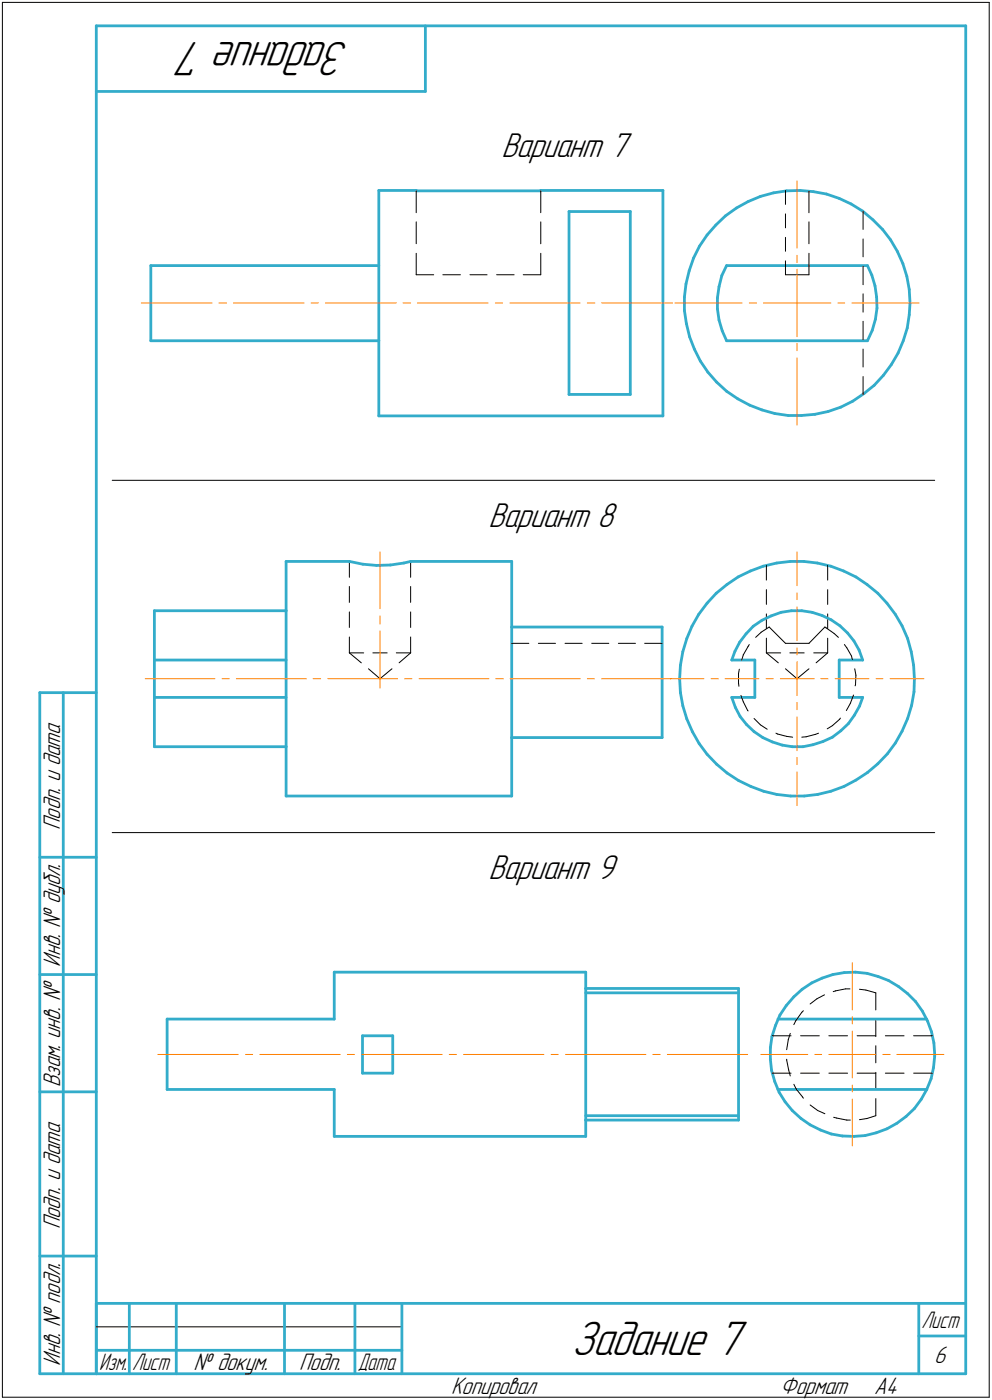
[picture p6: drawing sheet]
<svg xmlns="http://www.w3.org/2000/svg" width="211mm" height="298mm" viewBox="0 0 211 298" stroke-linecap="round" stroke-linejoin="round" font-family="sans-serif">
<g fill="none" stroke="#000" stroke-width=".21">
<path d="M.5 .5v297zM.5 .5h210zM210.5 .5v297zM88.6 58.5h3.7zM88.6 53.9v4.6zM88.6 47.2v4.7zM88.6 40.6v4.7zM94.2 58.5h3.8zM100 58.5h3.6zM105.7 58.5h3.7zM111.3 58.5h3.8zM115.1 40.6v4.7z"/>
<path d="M115.1 47.2v4.7zM115.1 53.9v4.6zM167.1 40.6v2.9zM167.1 45.6v2.9zM167.1 50.5v3zM167.1 55.5v3zM167.1 58.5h5zM172.1 53.9v4.6zM172.1 47.2v4.7zM172.1 40.6v4.7zM183.6 45v3.9zM183.6 50.9v3.8z"/>
<path d="M183.6 56.7v3.9zM183.6 62.6v3.9zM183.6 68.4v3.9zM183.6 74.3v3.8zM183.6 80.2v3.8zM23.9 102.3h175zM74.3 119.5v3.4zM87.4 119.5v3.4zM74.3 124.9v3.4zM74.3 130.3v3.3zM74.3 135.6v3.4zM74.3 139l2.6 2.1z"/>
<path d="M74.3 139h3.1zM79.3 139h3.1zM84.3 139h3.1zM87.4 135.6v3.4zM87.4 130.3v3.3zM87.4 124.9v3.4zM108.9 137h3.6zM114.6 137h3.6zM120.2 137h3.7zM125.9 137h3.6zM131.6 137h3.6zM137.2 137h3.7z"/>
<path d="M158.2 139.4l-.4 1.1zM159.2 137.7l-1 1.7zM159.4 137.2l-.2 .5zM160.8 135.7l1.2-1.1zM162 134.6l1.7-1.1zM163.1 120.4v3.1zM163.1 125.6v3.1zM163.1 130.7v3.2zM163.1 135.9v3.1zM163.1 139l2.5 2.1zM163.1 139h3zM163.7 133.5l3.4 3.5z"/>
<path d="M167.1 137h5zM168.1 139h3zM173.1 139h3zM175.5 133.5l-3.4 3.5zM175.5 133.5l.3 .2zM175.8 133.7l1.7 1.2zM176.1 135.9v3.1zM176.1 130.7v3.2zM176.1 125.6v3.1zM176.1 120.4v3.1zM177.5 134.9l.9 .8zM179.7 137.2l.5 .7z"/>
<path d="M180.2 137.9l1 1.8zM181.2 139.7l.2 .8zM78.4 142.4l2.5 2.1zM80.9 144.5l2.5-2.1zM84.9 141.1l2.5-2.1zM157.1 143.4v2.1zM157.1 145.5l.1 .6zM157.3 142.5l-.2 .9zM157.6 148.1l.6 1.3zM158.2 149.4l.9 1.9zM159.1 151.3l.1 .1zM160.4 153l1.4 1.3z"/>
<path d="M161.8 154.3l1.4 1zM165.1 156.1l.3 .2zM165.4 156.3l2 .5zM167.1 142.4l2.5 2.1zM167.4 156.8l1.3 .2zM169.6 144.5l2.5-2.1zM170.6 157l.9-.1zM171.5 156.9l2-.5zM173.5 156.4l.7-.3zM173.7 141.1l2.4-2.1zM176 155.2l1.1-.7zM177.1 154.5l1.5-1.3z"/>
<path d="M178.8 152.9l-.2 .3zM180.9 149.8l-.8 1.5zM181.6 148l-.7 1.8zM181.9 142.4l.2 1.4zM182 145.8l-.1 .2zM182.1 143.8l-.1 2zM23.9 177.3h175zM169.3 217.3l-.4 .9zM170.6 215.6l-1.3 1.7zM170.9 215.2l-.3 .4zM172.4 213.8l1.4-1.1zM173.8 212.7l1.6-.9z"/>
<path d="M177.3 211.2l.5-.2zM177.8 211l2.1-.4zM179.9 210.6h.9zM182.9 210.7l1.3 .1zM184.2 210.8l2.2 .6zM186.4 211.4v3.7zM186.4 217.1v3.6zM164.3 228.5h4zM164.3 220.6h4zM167.4 225.6v.1zM167.4 225.7l.4 2.1zM167.7 221.4l-.3 2.1z"/>
<path d="M167.8 227.8l.3 1.3zM168.1 220l-.4 1.4zM168.9 230.9l.5 1zM169.4 231.9l1.4 1.7zM170.3 228.5h4zM170.3 220.6h4zM170.8 233.6l.1 .2zM172.4 235.3l1.6 1.2zM174 236.5l1.5 .7zM176.4 228.5h3.9zM176.4 220.6h3.9zM177.4 237.9l.7 .2z"/>
<path d="M178.1 238.1l2.1 .4zM180.2 238.5h.7zM182.4 228.5h4zM182.4 220.6h4zM182.9 238.4l1.6-.2zM184.5 238.2l1.9-.6zM186.4 222.7v3.6zM186.4 228.3v3.7zM186.4 233.9v3.7zM188.4 228.5h4zM188.4 220.6h4zM194.4 228.5h4z"/>
<path d="M194.4 220.6h4zM.5 297.5h210zM20.5 282.5h65z"/>
</g>
<g fill="none" stroke="#33acca" stroke-width=".59">
<path d="M20.5 5.5v287zM20.5 5.5h185zM20.5 19.5h70zM90.5 5.5v14zM205.5 5.5v287zM32.1 56.6v16zM32.1 56.6h48.5zM80.6 40.6h8zM80.6 40.6v32zM88.6 40.6h26.5zM88.6 40.6h.1M115.1 40.6h26z"/>
<path d="M115.1 40.6h.1M121.1 45v39zM121.1 45h13zM134.1 45v39zM141.1 40.6v48zM146.6 57.7l-.6 2.8zM147.6 54.9l-1 2.8zM148.8 52.4l-1.2 2.5zM150.5 50l-1.7 2.4zM152.3 47.9l2-1.9zM152.3 47.9l-1.8 2.1zM153.6 58.7l-.6 2.3z"/>
<path d="M154.3 46l2.4-1.7zM154.6 56.6h30zM154.6 56.6l-1 2.1zM156.7 44.3l2.5-1.4zM159.2 42.9l2.6-1.1zM161.8 41.8l2.8-.7zM164.6 41.1l2.8-.5zM167.4 40.6h2.9zM170.3 40.6l2.8 .2zM173.1 40.8l2.8 .5zM175.9 41.3l2.7 .9zM178.6 42.2l2.5 1.2z"/>
<path d="M181.1 43.4l2.5 1.6zM183.6 45l2.2 1.8zM184.6 56.6l.9 2zM185.5 58.6l.7 2.3zM185.8 46.8l2 2.1zM187.8 48.9l1.7 2.2zM189.5 51.1l1.4 2.4zM190.9 53.5l1.2 2.6zM192.1 56.1l.9 2.7zM193 58.8l.5 2.8zM32.1 72.6h48.5zM80.6 72.6v16z"/>
<path d="M145.6 63.2v2.9zM145.6 66.1l.4 2.8zM146 60.5l-.4 2.7zM146 68.9l.7 2.8zM146.7 71.7l1 2.6zM147.7 74.3l1.3 2.6zM149 76.9l1.6 2.3zM150.6 79.2l1.9 2.2zM152.7 63.4v2.4zM152.7 65.8l.3 2.4zM153 61l-.3 2.4zM153 68.2l.7 2.2z"/>
<path d="M153.7 70.4l.9 2.2zM154.6 72.6h30zM185.6 70.4l-1 2.2zM186.2 60.9l.3 2.3zM186.3 68l-.7 2.4zM186.5 63.2l.1 2.4zM186.6 65.6l-.3 2.4zM188 79.9l-2 2.1zM189.7 77.6l-1.7 2.3zM191.1 75.2l-1.4 2.4zM192.2 72.6l-1.1 2.6zM193 69.8l-.8 2.8z"/>
<path d="M193.5 61.6l.1 2.9zM193.5 67.1l-.5 2.7zM193.6 64.5l-.1 2.6zM80.6 88.6h60.5zM121.1 84h13zM152.5 81.4l2.1 1.9zM154.6 83.3l2.4 1.6zM157 84.9l2.5 1.4zM159.5 86.3l2.6 1zM162.1 87.3l2.7 .8zM164.8 88.1l2.9 .4zM167.7 88.5h2.8z"/>
<path d="M170.5 88.5l2.9-.3zM173.4 88.2l2.8-.6zM176.2 87.6l2.7-.9zM178.9 86.7l2.5-1.3zM181.4 85.4l2.4-1.6zM183.8 83.8l2.2-1.8zM60.9 119.5v10.5zM60.9 119.5h13.4zM74.3 119.5l2.9 .6zM85.9 119.9l1.5-.4zM87.4 119.5h21.5zM108.9 119.5v14z"/>
<path d="M165.3 119.9l2.8-.4zM168.1 119.5h2.9zM171 119.5l2.9 .4zM173.9 119.9l2.9 .7zM32.9 130v29zM32.9 130h28zM60.9 130v29zM77.2 120.1l2.9 .3zM80.1 120.4l3-.1zM83.1 120.3l2.8-.4zM108.9 133.5h32zM108.9 133.5v23.6z"/>
<path d="M140.9 133.5v23.6zM145.3 138.8l-.5 2.8zM146.1 136l-.8 2.8zM147.2 133.3l-1.1 2.7zM148.7 130.8l-1.5 2.5zM150.5 128.4l-1.8 2.4zM152.4 126.3l2.3-1.8zM152.4 126.3l-1.9 2.1zM154.7 124.5l2.4-1.6zM156.4 138.7l-.7 1.8zM157.1 122.9l2.6-1.3zM157.4 136.7l-1 2z"/>
<path d="M158.7 135l-1.3 1.7zM159.7 121.6l2.7-1zM160.3 133.3l1.8-1.2zM160.3 133.3l-1.6 1.7zM162.1 132.1l2-1zM162.4 120.6l2.9-.7zM164.1 131.1l2.1-.7zM166.2 130.4l2.2-.4zM168.4 130h2.2zM170.6 130l2.2 .4zM172.8 130.4l2.1 .7zM174.9 131.1l2 .9z"/>
<path d="M176.8 120.6l2.7 1zM176.9 132l1.8 1.3zM178.7 133.3l1.6 1.5zM179.5 121.6l2.6 1.3zM180.3 134.8l1.4 1.7zM181.7 136.5l1.1 1.9zM182.1 122.9l2.4 1.6zM182.8 138.4l.8 2.1zM184.5 124.5l2.3 1.8zM186.8 126.3l1.9 2.1zM188.7 128.4l1.8 2.4zM190.5 130.8l1.4 2.5z"/>
<path d="M191.9 133.3l1.2 2.7zM193.1 136l.8 2.8zM193.9 138.8l.5 2.8zM8.5 147.5v145zM8.5 147.5h12zM13.5 147.5v145zM32.9 159h28zM32.9 140.5h28zM32.9 148.5h28zM60.9 159v10.5zM108.9 157.1v12.4zM108.9 157.1h32z"/>
<path d="M144.6 144.5l.2 3zM144.8 141.6l-.2 2.9zM144.8 147.5l.5 2.8zM145.3 150.3l.8 2.8zM146.1 153.1l1.2 2.7zM147.3 155.8l1.5 2.5zM148.8 158.3l1.7 2.3zM155.7 140.5h4.9zM155.7 148.5h4.9zM155.7 148.5l.8 2.1zM156.5 150.6l1 2zM157.5 152.6l1.3 1.7z"/>
<path d="M158.8 154.3l1.6 1.5zM160.4 155.8l1.9 1.3zM160.6 140.5v8zM162.3 157.1l2 .9zM164.3 158l2.2 .7zM166.5 158.7l2.1 .3zM168.6 159h2.3zM170.9 159l2.1-.4zM173 158.6l2.1-.7zM175.1 157.9l2-.9zM177.1 157l1.8-1.4zM178.6 140.5h5z"/>
<path d="M178.6 140.5v8zM178.6 148.5h5zM178.9 155.6l1.6-1.5zM181.8 152.3l-1.3 1.8zM182.9 150.4l-1.1 1.9zM183.6 148.5l-.7 1.9zM190.5 158.2l-1.7 2.3zM191.9 155.7l-1.4 2.5zM193.1 153l-1.2 2.7zM194 150.2l-.9 2.8zM194.4 141.6l.2 2.9zM194.5 147.3l-.5 2.9z"/>
<path d="M194.6 144.5l-.1 2.8zM60.9 169.5h48zM150.5 160.6l2 2.1zM152.5 162.7l2.2 1.9zM154.7 164.6l2.4 1.6zM157.1 166.2l2.7 1.3zM159.8 167.5l2.7 1zM162.5 168.5l2.8 .7zM165.3 169.2l2.9 .3zM168.2 169.5h2.9zM171.1 169.5l2.9-.3zM174 169.2l2.8-.7z"/>
<path d="M176.8 168.5l2.8-1zM179.6 167.5l2.5-1.4zM182.1 166.1l2.5-1.6zM184.6 164.5l2.2-1.9zM188.8 160.5l-2 2.1zM8.5 182.5h12zM8.5 207.5h12zM35.6 217v15zM35.6 217h35.5zM71.1 207h53.5zM71.1 207v10zM124.6 210.5h32.5z"/>
<path d="M124.6 207v3.5zM124.6 210.5v28zM124.6 211.4h32.5zM157.1 210.5v28zM165 218.4l-.7 2.3zM165.5 217h31.7zM165.9 216.2l-.9 2.2zM167.3 214.1l-1.4 2.1zM168.9 212.3l1.8-1.6zM168.9 212.3l-1.6 1.8zM170.7 210.7l2-1.4zM172.7 209.3l2.2-1z"/>
<path d="M174.9 208.3l2.3-.8zM177.2 207.5l2.5-.4zM179.7 207.1l2.3-.1zM182 207l2.5 .3zM184.5 207.3l2.4 .6zM186.9 207.9l2.2 .9zM189.1 208.8l2.1 1.3zM191.2 210.1l1.9 1.5zM193.1 211.6l1.7 1.7zM194.8 213.3l1.5 2zM196.3 215.3l1.1 2.1zM197.4 217.4l.8 2.3z"/>
<path d="M198.2 219.7l.5 2.4zM8.5 232.5h12zM35.6 232h35.5zM71.1 232v10zM77.1 220.6v7.9zM77.1 228.5h6.5zM77.1 220.6h6.5zM83.6 220.6v7.9zM124.6 238.5v3.5zM124.6 238.5h32.5zM124.6 237.6h32.5zM163.9 223.1v2.5z"/>
<path d="M163.9 225.6l.3 2.3zM164.2 227.9l.6 2.4zM164.3 220.7l-.4 2.4zM164.8 230.3l1 2.3zM165.5 232h31.7zM165.8 232.6l1.2 2zM167 234.6l1.6 1.9zM168.6 236.5l1.8 1.7zM170.4 238.2l2 1.3zM172.4 239.5l2.2 1.1zM190.8 239.2l2-1.5zM192.8 237.7l1.8-1.6z"/>
<path d="M196 234.1l-1.4 2zM197.2 232l-1.2 2.1zM198.1 229.7l-.9 2.3zM198.6 227.3l-.5 2.4zM198.7 222.1l.2 2.4zM198.9 224.9l-.3 2.4zM198.9 224.5v.4zM71.1 242h53.5zM174.6 240.6l2.3 .9zM176.9 241.5l2.3 .4zM179.2 241.9l2.5 .1zM181.7 242l2.4-.2z"/>
<path d="M184.1 241.8l2.3-.6zM186.4 241.2l2.3-.8zM188.7 240.4l2.1-1.2zM8.5 267.5h12zM20.5 277.5h185zM20.5 277.5v15zM27.5 277.5v15zM37.5 277.5v15zM60.5 277.5v15zM75.5 277.5v15zM85.5 277.5v15zM195.5 277.5v15z"/>
<path d="M8.5 292.5h12zM20.5 292.5h185zM20.5 287.5h7zM27.5 287.5h10zM37.5 287.5h23zM60.5 287.5h15zM75.5 287.5h10zM195.5 284.5h10z"/>
</g>
<g fill="none" stroke="#ff8000" stroke-width=".21">
<path d="M169.6 38.5v14.3zM169.6 54.4v1.5zM169.6 57.3v7.2zM30.1 64.5h15zM46.6 64.5h1.6zM49.7 64.5h15zM66.2 64.5h1.5zM69.3 64.5h15zM85.8 64.5h1.6zM88.8 64.5h15.1zM105.4 64.5h1.5zM108.5 64.5h14.9z"/>
<path d="M125 64.5h1.6zM128 64.5h15.1zM143.6 64.5h14.3zM159.4 64.5h1.6zM162.5 64.5h7.1zM169.6 76.2v14.3zM169.6 73.2v1.5zM169.6 64.5v7.2zM169.6 64.5h7.2zM178.3 64.5h1.4zM181.3 64.5h14.3zM80.9 117.5v12.1z"/>
<path d="M169.6 117.5v7.2zM80.9 134.4v12.2zM80.9 131.1v1.8zM169.6 126.2v1.5zM169.6 129.2v7.2zM169.6 137.9v1.5zM30.9 144.5h14.8zM47.2 144.5h1.6zM50.3 144.5h14.9zM66.6 144.5h1.6zM69.8 144.5h14.8zM86.1 144.5h1.5z"/>
<path d="M89.2 144.5h14.9zM105.5 144.5h1.6zM108.5 144.5h14.9zM125 144.5h1.5zM128 144.5h14.8zM142.6 144.5h7.2zM151.3 144.5h1.5zM154.3 144.5h7.2zM163 144.5h1.5zM166 144.5h3.6zM169.6 152.7v7.2zM169.6 149.6v1.5z"/>
<path d="M169.6 144.5v3.6zM169.6 140.9v3.6zM169.6 144.5h3.6zM174.7 144.5h1.5zM177.7 144.5h7.2zM186.4 144.5h1.5zM189.4 144.5h7.2zM169.6 164.3v7.2zM169.6 161.3v1.5zM181.4 205v10.1zM181.4 216.5v1.5zM181.4 219.5v5z"/>
<path d="M33.6 224.5h17.1zM52.2 224.5h1.6zM55.3 224.5h17.1zM73.9 224.5h1.5zM77 224.5h17.1zM95.6 224.5h1.5zM98.6 224.5h17.1zM117.3 224.5h1.5zM120.3 224.5h17.1zM138.9 224.5h1.6zM142 224.5h17.1zM161.9 224.5h10z"/>
<path d="M173.4 224.5h1.4zM176.4 224.5h5zM181.4 234v10zM181.4 231.1v1.4zM181.4 224.5v5zM181.4 224.5h5zM187.9 224.5h1.5zM190.8 224.5h10z"/>
</g>
<g fill="#fff" stroke="#fff" stroke-width=".21">
<path d="M106.7 27.9h28.1zM106.7 27.9h28.1zM106.7 28h28.1zM106.7 28.1h28.1zM106.7 28.2h28.1zM106.7 28.3h28.1zM106.7 28.4h28.1zM106.7 28.4h28.1zM106.7 28.5h28.1zM106.7 28.6h28.1zM106.7 28.7h28.1zM106.7 28.8h28.1zM106.7 28.9h28.1zM106.7 29h28.1zM106.7 29h28.1zM106.7 29.1h28.1zM106.7 29.2h28.1zM106.7 29.3h28.1zM106.7 29.4h28.1zM106.7 29.5h28.1zM106.7 29.5h28.1zM106.7 29.6h28.1zM106.7 29.7h28.1zM106.7 29.8h28.1zM106.7 29.9h28.1zM106.7 30h28.1zM106.7 30.1h28.1zM106.7 30.1h28.1zM106.7 30.2h28.1zM106.7 30.3h28.1zM106.7 30.4h28.1zM106.7 30.5h28.1zM106.7 30.6h28.1zM106.7 30.6h28.1zM106.7 30.7h28.1zM106.7 30.8h28.1zM106.7 30.9h28.1zM106.7 31h28.1zM106.7 31.1h28.1zM106.7 31.2h28.1zM106.7 31.2h28.1zM106.7 31.3h28.1zM106.7 31.4h28.1zM106.7 31.5h28.1zM106.7 31.6h28.1zM106.7 31.7h28.1zM106.7 31.7h28.1zM106.7 31.8h28.1zM106.7 31.9h28.1zM106.7 32h28.1zM106.7 32.1h28.1zM106.7 32.2h28.1zM106.7 32.3h28.1zM106.7 32.3h28.1zM106.7 32.4h28.1zM106.7 32.5h28.1zM106.7 32.6h28.1zM106.7 32.7h28.1zM106.7 32.8h28.1zM106.7 32.9h28.1zM106.7 32.9h28.1zM106.7 33h28.1zM106.7 33.1h28.1zM106.7 33.2h28.1zM106.7 33.3h28.1zM106.7 33.4h28.1zM106.7 33.4h28.1zM106.7 33.5h28.1zM106.7 33.6h28.1zM106.7 33.7h28.1zM106.7 33.8h28.1zM106.7 33.9h28.1zM106.7 34h28.1zM106.7 34h28.1zM106.7 34.1h28.1zM106.7 34.2h28.1zM106.7 34.3h28.1zM106.7 34.4h28.1zM106.7 34.5h28.1zM106.7 34.5h28.1zM106.7 34.6h28.1zM106.7 34.7h28.1zM106.7 34.8h28.1zM106.7 34.9h28.1zM106.7 35h28.1z"/>
<path d="M103.9 106.7h28.2zM103.9 106.8h28.2zM103.9 106.8h28.2zM103.9 106.9h28.2zM103.9 107h28.2zM103.9 107.1h28.2zM103.9 107.2h28.2zM103.9 107.3h28.2zM103.9 107.4h28.2zM103.9 107.4h28.2zM103.9 107.5h28.2zM103.9 107.6h28.2zM103.9 107.7h28.2zM103.9 107.8h28.2zM103.9 107.9h28.2zM103.9 107.9h28.2zM103.9 108h28.2zM103.9 108.1h28.2zM103.9 108.2h28.2zM103.9 108.3h28.2zM103.9 108.4h28.2zM103.9 108.5h28.2zM103.9 108.5h28.2zM103.9 108.6h28.2zM103.9 108.7h28.2zM103.9 108.8h28.2zM103.9 108.9h28.2zM103.9 109h28.2zM103.9 109.1h28.2zM103.9 109.1h28.2zM103.9 109.2h28.2zM103.9 109.3h28.2zM103.9 109.4h28.2zM103.9 109.5h28.2zM103.9 109.6h28.2zM103.9 109.6h28.2zM103.9 109.7h28.2zM103.9 109.8h28.2zM103.9 109.9h28.2zM103.9 110h28.2zM103.9 110.1h28.2zM103.9 110.2h28.2zM103.9 110.2h28.2zM103.9 110.3h28.2zM103.9 110.4h28.2zM103.9 110.5h28.2zM103.9 110.6h28.2zM103.9 110.7h28.2zM103.9 110.7h28.2zM103.9 110.8h28.2zM103.9 110.9h28.2zM103.9 111h28.2zM103.9 111.1h28.2zM103.9 111.2h28.2zM103.9 111.3h28.2zM103.9 111.3h28.2zM103.9 111.4h28.2zM103.9 111.5h28.2zM103.9 111.6h28.2zM103.9 111.7h28.2zM103.9 111.8h28.2zM103.9 111.8h28.2zM103.9 111.9h28.2zM103.9 112h28.2zM103.9 112.1h28.2zM103.9 112.2h28.2zM103.9 112.3h28.2zM103.9 112.4h28.2zM103.9 112.4h28.2zM103.9 112.5h28.2zM103.9 112.6h28.2zM103.9 112.7h28.2zM103.9 112.8h28.2zM103.9 112.9h28.2zM103.9 112.9h28.2zM103.9 113h28.2zM103.9 113.1h28.2zM103.9 113.2h28.2zM103.9 113.3h28.2zM103.9 113.4h28.2zM103.9 113.5h28.2zM103.9 113.5h28.2zM103.9 113.6h28.2zM103.9 113.7h28.2z"/>
<path d="M103.9 181.7h28.2zM103.9 181.8h28.2zM103.9 181.9h28.2zM103.9 181.9h28.2zM103.9 182h28.2zM103.9 182.1h28.2zM103.9 182.2h28.2zM103.9 182.3h28.2zM103.9 182.4h28.2zM103.9 182.5h28.2zM103.9 182.5h28.2zM103.9 182.6h28.2zM103.9 182.7h28.2zM103.9 182.8h28.2zM103.9 182.9h28.2zM103.9 183h28.2zM103.9 183h28.2zM103.9 183.1h28.2zM103.9 183.2h28.2zM103.9 183.3h28.2zM103.9 183.4h28.2zM103.9 183.5h28.2zM103.9 183.6h28.2zM103.9 183.6h28.2zM103.9 183.7h28.2zM103.9 183.8h28.2zM103.9 183.9h28.2zM103.9 184h28.2zM103.9 184.1h28.2zM103.9 184.1h28.2zM103.9 184.2h28.2zM103.9 184.3h28.2zM103.9 184.4h28.2zM103.9 184.5h28.2zM103.9 184.6h28.2zM103.9 184.7h28.2zM103.9 184.7h28.2zM103.9 184.8h28.2zM103.9 184.9h28.2zM103.9 185h28.2zM103.9 185.1h28.2zM103.9 185.2h28.2zM103.9 185.3h28.2zM103.9 185.3h28.2zM103.9 185.4h28.2zM103.9 185.5h28.2zM103.9 185.6h28.2zM103.9 185.7h28.2zM103.9 185.8h28.2zM103.9 185.8h28.2zM103.9 185.9h28.2zM103.9 186h28.2zM103.9 186.1h28.2zM103.9 186.2h28.2zM103.9 186.3h28.2zM103.9 186.4h28.2zM103.9 186.4h28.2zM103.9 186.5h28.2zM103.9 186.6h28.2zM103.9 186.7h28.2zM103.9 186.8h28.2zM103.9 186.9h28.2zM103.9 186.9h28.2zM103.9 187h28.2zM103.9 187.1h28.2zM103.9 187.2h28.2zM103.9 187.3h28.2zM103.9 187.4h28.2zM103.9 187.5h28.2zM103.9 187.5h28.2zM103.9 187.6h28.2zM103.9 187.7h28.2zM103.9 187.8h28.2zM103.9 187.9h28.2zM103.9 188h28.2zM103.9 188h28.2zM103.9 188.1h28.2zM103.9 188.2h28.2zM103.9 188.3h28.2zM103.9 188.4h28.2zM103.9 188.5h28.2zM103.9 188.6h28.2zM103.9 188.6h28.2zM103.9 188.7h28.2z"/>
</g>
<g font-size="10.9">
<text x="74.4" y="9" transform="rotate(-180 74.4 9)">Задание 7</text>
<text x="121.6" y="288.5">Задание 7</text>
</g>
<g font-size="7.8">
<text x="106.7" y="33.5">Вариант 7</text>
<text x="103.9" y="112.3">Вариант 8</text>
<text x="103.9" y="187.3">Вариант 9</text>
</g>
<g font-size="5.4">
<text x="12.8" y="176.7" transform="rotate(-90 12.8 176.7)">Подп. и дата</text>
<text x="12.8" y="205.8" transform="rotate(-90 12.8 205.8)">Инв. № дубл.</text>
<text x="12.8" y="231.6" transform="rotate(-90 12.8 231.6)">Взам. инв. №</text>
<text x="12.8" y="261.7" transform="rotate(-90 12.8 261.7)">Подп. и дата</text>
<text x="12.8" y="290.8" transform="rotate(-90 12.8 290.8)">Инв. № подл.</text>
<text x="41.2" y="291.8">№ докум.</text>
<text x="63.6" y="291.8">Подп.</text>
<text x="198.8" y="290.3">6</text>
<text x="96" y="296.8">Копировал</text>
<text x="166" y="296.8">Формат</text>
<text x="186" y="296.8">A4</text>
</g>
<g font-size="5.3">
<text x="196.1" y="282.8">Лист</text>
<text x="21.1" y="291.8">Изм.</text>
<text x="28.1" y="291.8">Лист</text>
<text x="76.1" y="291.8">Дата</text>
</g>
</svg>
